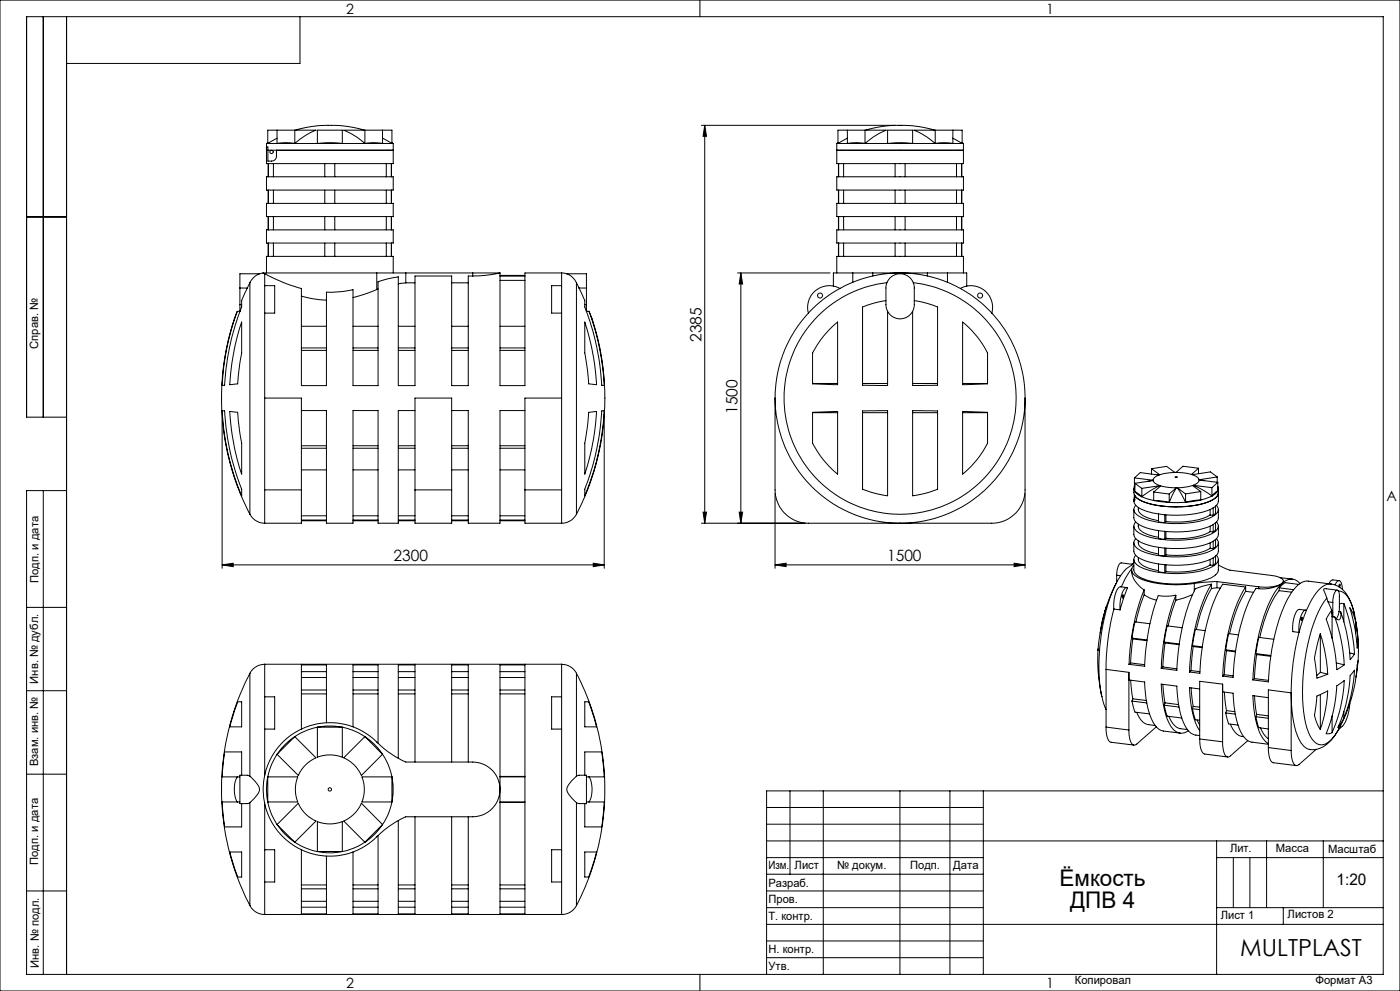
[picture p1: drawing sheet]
<svg xmlns="http://www.w3.org/2000/svg" width="420mm" height="297mm" viewBox="0 0 420 297" stroke-linecap="round" stroke-linejoin="round" font-family="sans-serif">
<g fill="none" stroke="#000" stroke-width=".3">
<path d="M0 0h420v297h-420zM13 5v120M20 5v287M90 5v14h-70M210 0v5M83.1 39v4M88.4 39v4M88.6 39a37.7 37.7 0 0 1 20.7 0M109.5 39v4M114.8 39v4M210.4 37.6h58.1M211.4 37.6l.5 3.2h-1z"/>
<path d="M211.4 37.6v119.2M254.2 39v4M259.5 39v4M259.7 39a37.8 37.8 0 0 1 20.7 0M280.6 39v4M285.9 39v4M79.9 43h.4M79.9 45h38.1M79.9 44.1h.5v4.2a1.95 1.95 0 0 0 2.5-1.5v-1.8M79.9 43v6h38.1v-6M79.9 53h38.1v4h-38.1zM80.3 42.8l-.4 .2"/>
<path d="M80.3 43h2.8M80.3 43v-4h14.5a21.5 21.5 0 0 0-6.4 4M80.5 49v4M80.5 57v4M82 49v4M82 57v4M82.9 45h35.1M83.1 43h5.3M83.1 41.4l-2.8 1.6M83.1 43a14.5 14.5 0 0 1 5.3 0M88.4 43h6.8M95.2 43l4.1-.2 3.4 .2"/>
<path d="M95.2 43h7.5M95.2 43v-4h7.5v4M97.4 49v4M97.4 57v4M100.4 49v4M100.4 57v4M102.7 43h6.8M109.5 43h5.3M109.5 43a22 22 0 0 0-6.4-4h14.5v4M109.5 43a14.3 14.3 0 0 1 5.3 0M114.8 43h2.8M114.8 41.4l2.8 1.6"/>
<path d="M115.9 49v4M115.9 57v4M116.5 45h.1M117.4 49v4M117.4 57v4M117.6 42.8l.4 .2M117.6 43h.4M251 45h38M251 43h.4M251 43v6h38v-6M251 53h38v4h-38zM251.4 42.8l-.4 .2"/>
<path d="M251.4 43h2.8M251.4 43v-4h14.5a22 22 0 0 0-6.4 4M251.5 49v4M251.5 57v4M251.6 49v4M251.6 57v4M252.5 45h.1M253.1 49v4M253.1 57v4M254.2 43h5.3M254.2 41.4l-2.8 1.6M254.2 43a14.3 14.3 0 0 1 5.3 0"/>
<path d="M259.5 43h6.8M266.3 43h7.5M266.3 43l4-.2 3.5 .2M266.3 43v-4h7.5v4M268.5 49v4M268.5 57v4M271.5 49v4M271.5 57v4M273.8 43h6.8M280.6 43h5.3M280.6 43a22.8 22.8 0 0 0-6.4-4h14.4v4M280.6 43a14.3 14.3 0 0 1 5.3 0"/>
<path d="M285.9 43h2.7M285.9 41.4l2.7 1.6M286.9 49v4M286.9 57v4M287.5 45h.1M288.5 49v4M288.5 57v4M288.6 42.8l.4 .2M288.6 43h.4M8 65h12M79.9 68.9h38.1v3.9h-38.1zM79.9 61h38.1v3.9h-38.1z"/>
<path d="M80.5 64.9v4M80.5 72.8v4M82 64.9v4M82 72.8v4M97.4 64.9v4M97.4 72.8v4M100.4 64.9v4M100.4 72.8v4M115.9 64.9v4M115.9 72.8v4M117.4 64.9v4M117.4 72.8v4"/>
<path d="M251 61h38v3.9h-38zM251 68.9h38v3.9h-38zM251.5 64.9v4M251.5 72.8v4M251.6 64.9v4M251.6 72.8v4M253.1 64.9v4M253.1 72.8v4M268.5 64.9v4M268.5 72.8v4M271.5 64.9v4M271.5 72.8v4"/>
<path d="M286.9 64.9v4M286.9 72.8v4M288.5 64.9v4M288.5 72.8v4M71.2 93.3l-.6 1.4a75.1 75.1 0 0 0 4.4 59.4M72 91.3v2h-.8M72 91.3h.5M72 86.3h2.2M72 86.3v5M72.5 96.5v2.6a59.9 59.9 0 0 1-1 13.6l-.2 2.3-2.4 .3a73.2 73.2 0 0 1 3.6-18.8zM74.2 86.3l-.4 .9a6.5 6.5 0 0 0-1.3 4.8 78.9 78.9 0 0 0-5.2 23.5h-.7a74.6 74.6 0 0 1 4.6-22.2M75 84.7l-.8 1.6"/>
<path d="M75 84.7v69.4M77.9 82.1l-.5 .2a5.4 5.4 0 0 0-2.4 2.4M77.9 82.1h-5.9v4.2M79 81.8l-1.1 .3M79 81.8l.4 .3M79 81.8h34M79 81.8h.1M79.4 93.8v25.5M79.4 82.1a56.7 56.7 0 0 0 11 4.4v29.1h7.5v-28l4.8-.2 3.2-.6v28.8h7.5v-31.1l3.2-1 2.9-.5v32.6h5v-32.9h11v32.9h5v-32.9h1.3M79.4 85.6v8.2M79.4 85.6h3v8.2h-3M79.4 82.1v3.5"/>
<path d="M79.9 81.8v-5h38.1v5M90.4 88.8l3.4 .7 4.1 .5M90.4 97.8h7.5M105.9 97.8h7.5M113 86.8l-3.3 1.2-3.8 1.2M113 81.8h8.7M113 81.8v5M113.4 86.6l-.4 .2M119.5 97.8h5M121.7 84.8l-2.2 .3M121.7 81.8h20.1M121.7 84.8h2.8"/>
<path d="M121.7 81.8v3M135.5 97.8h5M135.5 84.8h5M141.8 81.8h8.2M141.8 81.8v.9M150 81.8l-4.6 .7-3.6 .2M150 81.8v33.8h7.5v-33.8h11M150 82.5h7.5M150 82.8h7.5M150 97.8h7.5M150 84h7.5M168.5 81.8l1.5 .3"/>
<path d="M168.5 93.8v25.5M168.5 85.6h-3v8.2h3M168.5 85.6v8.2M168.5 81.8v3.8M170 82.1l1.7 .9 1.2 1.7M170 82.1h5.9v4.2M172.9 84.7l.8 1.6M172.9 84.7v69.4M173.7 86.3l1.7 3.8v1.4a4 4 0 0 0 .8 2.7 85.7 85.7 0 0 1 4.5 21.3h.6a74.6 74.6 0 0 0-4.6-22.2M173.7 86.3h2.2M175.4 96.5a75.2 75.2 0 0 1 3.6 18.8l-2.4-.3-.3-3.5a57.5 57.5 0 0 1-.9-13zM175.4 91.3h.5"/>
<path d="M175.9 93.3h.1M175.9 91.3v2M175.9 93.3h.8M175.9 86.3v5M176.7 93.3l.6 1.6a75.2 75.2 0 0 1-4.4 59.2M221.3 81.8h27.7M222.2 81.8l.6 3.3h-1zM222.3 81.8v75M242.5 93.8a37.6 37.6 0 0 0-10 25.5M248.5 99.1l2.8-2.6v18.8l-7.5-.3v-5.7a7.6 7.6 0 0 1 1.9-6.7zM251 81.8v-5h38v5M252 86.5l-5.1 3.2-4.4 4.1"/>
<path d="M252 86.5a37.4 37.4 0 0 1 36.1 0M252 86.5a6.5 6.5 0 0 0-7.2 .5 6.5 6.5 0 0 0-2.3 6.8M255.8 81.8h6M255.8 81.8h-5.8v4M255.8 81.8v2.8M261.8 81.8h16.4M261.8 81.8v.9M265.8 90.1l-3.6 .7-3.4 1.2v23.5h7.5v-22.2M266.1 84.7a34.8 34.8 0 0 0-25.5 53.1 34.8 34.8 0 0 0 58.9 0 34.8 34.8 0 0 0-25.5-53.1M266.3 93.3a4.3 4.3 0 0 0 7.5 0M266.3 93.3l-.5-1.7v-5.3a4.3 4.3 0 0 1 4.2-4.2 4.3 4.3 0 0 1 4.3 4.2v5.3l-.5 1.7M274.3 90.1l3.5 .7 3.5 1.2v23.5h-7.5v-22.2"/>
<path d="M278.2 81.8h6M278.2 81.8v.9M284.2 81.8h5.8v4M284.2 81.8v2.8M288.1 86.5l5 3.2 4.4 4.1M288.1 86.5a6.5 6.5 0 0 1 7.2 .5 6.5 6.5 0 0 1 2.2 6.8M288.8 96.5a28.1 28.1 0 0 1 7.5 9.3v9.2l-7.5 .3zM297.5 93.8a37.3 37.3 0 0 1 10 25.5M79.4 119.3h11v27.5M79.4 119.3v27.5M90.4 105h7.5M90.4 104.3h7.5"/>
<path d="M105.9 105h7.5M105.9 104.3h7.5M119.5 105h5M119.5 104.3h5M135.5 105h5M135.5 104.3h5M150 105h7.5M150 104.3h7.5M168.5 119.3h-11v27.5M168.5 119.3v27.5M232.5 119.3a37.5 37.5 0 0 0 37.5 37.5 37.5 37.5 0 0 0 37.5-37.5M232.5 119.3v27.5a10 10 0 0 0 10 10h55a10 10 0 0 0 10-10v-27.5"/>
<path d="M243.8 114.9h7.5M258.8 114.9h7.5M273.8 114.9h7.5M288.8 114.9h7.5M20 125h-12v-120h407v287h-407v-145h12M66.6 124.1v46.2M66.6 123.1l.7 .1a83.2 83.2 0 0 0 5.2 23.7v1.7a74.4 74.4 0 0 1-5.9-25.5zM68.9 123.3l2.4 .3 .3 3.5a57.5 57.5 0 0 1 .9 13v2a73.2 73.2 0 0 1-3.6-18.8zM90.4 123h7.5v33.8h8v-33.8h7.5v33.8h6.1v-33.8h5M90.4 133.6h7.5M90.4 134.3h7.5M105.9 133.6h7.5"/>
<path d="M105.9 134.3h7.5M119.5 133.6h5M119.5 134.3h5M135.5 123h5v33.8h9.5v-33.8h7.5M135.5 133.6h5M135.5 134.3h5M150 133.6h7.5M150 134.3h7.5M176.6 123.6l2.4-.3a75.2 75.2 0 0 1-3.6 18.8v-2.5a62 62 0 0 1 1-13.7zM180.5 123.2l.8-.1a75.5 75.5 0 0 1-5.9 25.5v-.6a6.3 6.3 0 0 1 .8-3.5 76 76 0 0 0 4.3-21.3zM181.3 124.1v46.2M243.8 123.6l7.5-.3v18.8a28.8 28.8 0 0 1-7.5-9.3z"/>
<path d="M243.8 123.7h7.5M258.8 123.2l7.5-.1v25.5l-3.8-.8-3.7-1.2zM258.8 123.7h7.5M273.8 123.1l7.5 .1v23.4l-3.7 1.2-3.8 .8zM273.8 123.7h7.5M288.8 123.3l7.5 .3v5.8a8.4 8.4 0 0 1-2.4 7.3l-2.4 2.9-2.7 2.5zM288.8 123.7h7.5M13 147v145M75 154.1a5.2 5.2 0 0 0 4.4 2.7M79.4 146.8v10M79.4 146.8h11M90.4 146.8v10h-11"/>
<path d="M90.4 156.1h7.5M90.4 140.8h7.5M90.4 154.6h7.5M90.4 155.9h7.5M105.9 156.1h7.5M105.9 140.8h7.5M105.9 154.6h7.5M105.9 155.9h7.5M119.5 156.1h5M119.5 140.8h5M119.5 154.6h5M119.5 155.9h5"/>
<path d="M124.5 146.8v10h11v-10M124.5 146.8v-27.5h11v27.5M124.5 146.8h11M135.5 156.1h5M135.5 140.8h5M135.5 154.6h5M135.5 155.9h5M150 156.1h7.5M150 140.8h7.5M150 154.6h7.5M150 155.9h7.5M157.5 146.8v10h11"/>
<path d="M157.5 146.8h11M168.5 146.8v10M172.9 154.1a5.1 5.1 0 0 1-4.4 2.7M210.4 156.8h31.1M210.9 153.5h1l-.5 3.3zM221.8 153.5h1l-.6 3.3zM232.5 147.8v22.5M307.5 147.8v22.5M340.1 146.4v1.3a4 4 0 0 0 3.4 2.8l3.4 .9 5.5 .5 5.2-.3 4.2-.9a4.5 4.5 0 0 0 3.7-3 4.3 4.3 0 0 1-3.6 2.9l-4.8 1.1-4.6 .2-5.2-.4-3.9-1a6.1 6.1 0 0 1-3-1.9M340.1 149.7v.5a4 4 0 0 0 3.4 2.9l5.1 1.1 6.9 .1 5.4-.8 2.1-.8 1.7-1M340.1 152.7v2.5a4 4 0 0 0 3.4 2.8l4.8 1.1 6.4 .3 5.6-.8 2.7-.9 1.7-1M340.1 157.7v2.5a4.4 4.4 0 0 0 3.7 3l4.8 1 6.5 .2 5.8-1 2.1-.7 1.7-1"/>
<path d="M340.3 149.1l-.1 .8M340.3 148.3v.8M340.3 149.1h.1M340.3 145.7l-.2 .7 .4 1M340.3 143.2l1.8-1.6 5.6 .8a2.15 2.15 0 0 0-1.8 1.5M340.3 143.2l5.6 .7M340.3 143.2v2.5M340.4 149.6v.5l-.2-.2M340.4 148.6v1M340.4 149.6l-.2 .3M340.5 144.8l5.4-.8a2.74 2.74 0 0 0 2.1 1.6M340.5 147.4l1 .9 1 .6"/>
<path d="M340.5 147.4l2 1.5M340.5 145.7h-.2M340.5 144.8l2 1.6M340.5 144.8v2.6M340.5 148.6h-.1M340.7 151.4a2 2 0 0 0 1 3.3l1.8 .9 2.7 .7 5.4 .6 6.4-.3 4.5-1.2a3.5 3.5 0 0 0 3-3l-.6-1M340.7 156.5a2.01 2.01 0 0 0 1 3.2l3.5 1.4 3.1 .5 2.9 .3 6.4-.3 4.2-.9a4.5 4.5 0 0 0 3.7-3l-.6-1.2M341.5 152.1v.6a4.3 4.3 0 0 0 3.7 2.8l2.4 .5M341.5 157.1v.6a4.4 4.4 0 0 0 3.7 2.8l2.4 .5M342.5 148.9l3.6 1.1M342.5 146.4v2.5M345.4 140.5l2.5 1.8"/>
<path d="M345.4 140.5l4.6-.7 2.5 1.8M345.4 140.5v1.6M345.9 143.9l-1.8 .4M346.1 150l4.7 .6M346.1 147.5v2.5M346.1 147.5l4.7 .6M347.6 154v2.4l1.8 .2M347.6 159v2.4l1.8 .2M347.9 142.3h-.7M348 145.6l-2.8 1.4-2.7 1.9M348 145.6l-5.5 .8M349.4 154.3v2.3"/>
<path d="M349.4 159.2v2.4M349.8 156.3l-.4 .3M349.8 154.3v2M349.8 159.3v2M350.8 148.1v2.5M352.4 141.6h.4M352.5 141.6l-3.3 .3-1.3 .4M352.5 142.9l.7 .1zM352.8 141.6l2.5 .1 2.1 .5M352.9 146.2l-2.1 4.4M352.9 146.2l-2-.1-2.7-.5-2.1 1.9M352.9 146.2l-2.1 1.9"/>
<path d="M353.2 146.2l3.2-.3 1.4-.4 2.4 1.8M353.2 146.2l2.5 4.3M353.2 146.2l2.5 1.8M355.7 150.5l-4.9 .1M355.7 148v2.5M357.4 142.2h.7M358 145.4l3.4 1.8 2.2 1.5M358 145.4l5.6 .8M359.6 140.3l-2.2 1.9M359.6 140.3v1.7M359.6 140.3l-4.7-.6-2.1 1.9M359.7 143.8l1.6 .3"/>
<path d="M360.2 149.9l-4.5 .6M360.2 149.9l-2.2 .1-2.3 .5M360.2 147.3l-4.5 .7M360.2 147.3v2.6M363 154.3l-2.3 1.1-3.4 .8-3.1 .3-4.4-.2M363 159.3l-2.6 1.2-3.4 .7-3.2 .3-4-.2M363 154.3l1 .1M363 152.7v1.6M363 157.7v1.6M363 159.3l1 .2M363.6 148.7l-3.4 1.2M363.6 146.2v2.5"/>
<path d="M364 152.2v2.2M364 157.2v2.3M364.7 151.7v2.1l-.7 .6M364.7 156.7v2.1l-.7 .7M365.2 142.9l-2.1-1.5-5.5 .9a2.55 2.55 0 0 1 2.1 1.5M365.2 142.9v1.7M365.2 142.9l-5.5 .9M365.3 145.7l.2 .7-.2 .7M365.3 144.6l-5.6-.7a2.24 2.24 0 0 1-1.7 1.5M365.3 147.1l-.6 .7-1.1 .9M365.3 147.1l-1.7 1.6M365.3 144.6l-1.7 1.6"/>
<path d="M365.3 144.6v2.5M365.5 146.4v4.1l-.8 1.2M365.5 152.7v2.7l-.8 1.3M365.5 157.7v2.7l-.8 1.3M66.6 169.3l3.4-.5v1zM66.6 169.3h114.7M178 168.8l3.3 .5-3.3 .5zM232.5 169.3l3.3-.5v1zM232.5 169.3h75M304.2 168.8l3.3 .5-3.3 .5zM334.8 174.9l-2 4.5-1.4 3.9M334.8 174.9l-1.3 2.9-1.2 3.5-1.1 4.4-.9 4.7-.4 3.7-.2 6.4 .2 4.4 .6 3.8"/>
<path d="M335 172.4l.3-2.2a1.61 1.61 0 0 1 1.1-1.5l3.3 .4v.2a10.5 10.5 0 0 0-4.9 5.6M335 172.4v2.1M335 172.4l1.2 .1M336.8 178.3l.2 .4-.2 .5zM337.3 176.5l.6-.4 .3 .1-2.2 6.6 .2-3.2 .4-1.7zM338.1 176.1l-1.9-.2a2.8 2.8 0 0 0-1.7 2.6l-.3 1.9v2.1M339.5 170.8v.4M339.5 171.2a7.5 7.5 0 0 0 3.8 5.6M339.5 170.4l-.1 .2a20.6 20.6 0 0 0-3 5.3M340.1 168.7l-.6 .4M340.1 162.7v2.5a3.8 3.8 0 0 0 3.2 2.8l4.6 1.1 6.8 .3 3.3-.4 2.6-.5 2.4-.8 1.7-1M340.1 167.7v3.1a4 4 0 0 0 3.4 2.9l3.7 .9 4.4 .4 5.7-.2 4.5-1a4.6 4.6 0 0 0 3.7-3v-3.1"/>
<path d="M340.1 169.4a1.99 1.99 0 0 0 .8 3.4l2.7 1.2 4.3 .9 5.4 .4 5-.4M340.7 161.4a2 2 0 0 0 1 3.3l1.8 .9 2.4 .6 5.7 .7 5.7-.3 3.6-.7 1.6-.5a3.5 3.5 0 0 0 3-3l-.6-1M340.7 166.4a2.01 2.01 0 0 0 1 3.3l3.5 1.4 3.1 .5 2.9 .3 6.4-.3 4.2-.9a4.5 4.5 0 0 0 3.7-3l-.6-1.3M341.5 162.1v.6a4.3 4.3 0 0 0 3.7 2.7l2.4 .6M341.5 167.1v.6a4.1 4.1 0 0 0 3.4 2.7l2.7 .6M343.3 176.8l-1.8 4.8-1.4 5.6-.9 5.9-.5 6M343.3 178.3l-1.6 4.3-.9 3.8M343.3 178.3l1.8 1 1.9 .6M343.3 176.8v1.5M347.6 164v2.4l1.8 .2M347.6 169v2.4l1.8 .2M349.4 164.2v2.4"/>
<path d="M349.4 169.3v2.3M349.8 164.3v2M349.8 169.3v2M349.8 161.3l-.4 .3M349.8 166.3l-.4 .3M349.8 171.3l-.4 .3M352.7 178.4l-2.2 .3-3-.2-1.7 4.9-1.2 5.6-.9 5.9-.3 4.8-4.7-.6M352.7 178.4l-2.1 6.4-1.2 5.7-.7 5.5-.3 4.3M352.7 179.9l-1.3 3.9-1 3.8M352.7 178.4v1.5M357.8 178.2l-2.9 1.1-2.2 .6M358.3 174.9v2.2"/>
<path d="M363 164.3l-2.3 1.1-3.4 .8-4.3 .3-3.2-.2M363 169.3l-2.6 1.2-3.4 .7-3.2 .2-4-.1M363 162.7v1.6M363 167.7v1.6M363 164.3l1 .1M363 169.3l1 .1M363.4 175.1l-3.2 .8a2.85 2.85 0 0 0-2.5 2.4l-1.7 4.8-1.3 4.9-1.3 7.5-.3 5.4-4.7-.6M363.4 175.1l-2.4 5-2.1 6.4-1.3 6.8-.8 8.1M363.4 176.4l-2.5 5.3-2 7M363.4 175.1v1.3M364 162.2v2.2M364 167.2v2.2"/>
<path d="M364.7 161.7v2.1l-.7 .6M364.7 166.6v2.2l-.7 .6M365.1 174.3l-6.8 .6M365.1 176.1l-1.7 .3M365.1 174.3l12.5 1.6M365.1 176.1l1 .2M365.1 174.3v1.8M365.5 162.7v2.7l-.8 1.3M365.5 169.3l3.5 1.6 13.8 1.8a2.19 2.19 0 0 1 2.2 1.6l-.3 .5M373.7 175.9l-6.9-.8-1.3 2.2-1.5 3.5-1.8 5.5-1.4 6.8-.8 8.7-3.2-.4M373.7 175.9l-2.4 4.5-2.1 6.3-1.7 8.3-.7 7.6M373.7 177.2l-1.4 2.6-1.4 3.1-2 7"/>
<path d="M373.7 175.9v1.3M373.7 177.2l2.4 .3M377.6 176.4l-.8-.1-1.1 1.9-1.8 3.8-1.4 4.6-1.7 7.8-.9 8.6-3.1-.4M377.6 175.9v.5M383.8 177l-1.7 2.4-1.6 3.2-1.5 4.2-1.1 4.3M383.8 177l3.7 .5M383.8 176.2v.8M383.8 176.2l4.3 .5M384 173.1l3.8 .5M384.7 174.8a3.4 3.4 0 0 1 5.3 .1M384.7 174.8a10.6 10.6 0 0 1-7.1 1.6M384.7 174.8l-1.8 2-1.4 2.4-1.6 3.4-1.3 4-.8 2.9-1.2 6.3-.8 8"/>
<path d="M384.7 174.8l-1.3 .7-1.5 .3-2 .2-2.3-.1M385 174.2l-.3 .6M389.6 175.2l-4-.6-1.8 1.6M398 179.2l.4 1.2M398 179.2a38.8 38.8 0 0 0-6.3 17.1l-.9 8.4 .1 6.8a18.3 18.3 0 0 0 3.3 10.7 3.3 3.3 0 0 0 5.3-.7l1.1-1.3 1.4-2.4M399.3 175a7.8 7.8 0 0 1 6.1 5.9l.9 3M399.3 175l-6.8-.8a6.2 6.2 0 0 0-5.1 3.5l-1.5 2.5-1.3 3-1.8 5.7-1.6 7.6-.7 7.9-4.7-.6M399.3 175a6 6 0 0 0-5 3.5l-2.4 4.4M400.5 175.3a1.26 1.26 0 0 1 1.5-1.2l.4 .6 .3 2M401.2 176.9l-4-.4-.1 .3 .9 2.4M401.5 177.1a4.5 4.5 0 0 1 3.7 3.5l1.1 3.3M401.7 175.9v-.6l.3-.3-.2 1"/>
<path d="M401.7 174l-1.8-.2a1.5 1.5 0 0 0-1.2 1.1M8 182h12M79.4 199.1a5.1 5.1 0 0 0-4.4 2.7M79.4 199.1v9.7M79.4 199.1h89.1M150 199.3h7.5v74.6h-7.5zM168.5 199.1a5 5 0 0 1 4.4 2.7M168.5 199.1v9.7M329.4 194.8a49.8 49.8 0 0 0 1.2 13.9M330.1 189.7l.6-3.6 1.2-4.2-1.7 6.9-.8 6.2v-.6M334.2 182.5l-1.1 4.7-.8 5.4-.5 8M334.2 182.5l1.8 .3"/>
<path d="M339.2 198.7l-.5 .4M339.2 198.7l4.2 .5M339.6 191.2l4.5 .6M339.6 191.2l.2 .3M339.8 191.5l-.6 7.2M339.8 191.5l4.3 .5M345 186.9l-4.5-.5-.9 4.8M348.9 199.9l-.5 .4M348.9 199.9l4.2 .5M349.2 192.4l.3 .3M349.2 192.4l4.6 .6M349.5 192.7l-.6 7.2"/>
<path d="M349.5 192.7l4.2 .5M354.6 188.1l-4.4-.5-1 4.8M357.7 193.5l.3 .3M357.7 193.5l3 .4M358 193.8l-.7 7.2M358 193.8l2.6 .3M361.6 189l-3-.4-.9 4.9M367.7 194.8l.2 .2M367.7 194.8l3 .3M367.9 195l-.6 7.2M367.9 195l2.7 .4M371.5 190.3l-2.9-.4-.9 4.9"/>
<path d="M376.8 195.9l.2 .3M376.8 195.9l4.4 .6M377 196.2l-.7 7.2M377 196.2l4.2 .5M382.1 191.6l-4.5-.6-.8 4.9M389.7 189.5l-1.7 8.4-.4 3.9-.3 5.8M390.5 185l.2 .1-.1 .8a.39 .39 0 0 1-.4-.3 .39 .39 0 0 1 .3-.4zM391.7 182.9l-1.8-.3a3.5 3.5 0 0 0-1.9 3.3l-.2 3.4 1.9 .2M391.9 182.9l-2.2 6.6M391.9 182.9a1.36 1.36 0 0 0-1.5 1.4l-.7 2.9v2.3M396.1 189.9l-.8 2.7a15.8 15.8 0 0 0-.3 9.2l.1 1.4 3.2-1.2M396.1 189.9a51.7 51.7 0 0 1 2.2 12.1"/>
<path d="M396.1 189.9v11.6M398.4 180.4l1.1 2.5M398.4 180.4l1.4 .1M399.5 182.9l-1.1 1.7a1.88 1.88 0 0 0 0 2.4 49.7 49.7 0 0 1 2.6 13.7l2.3-1.5M399.5 183.7l.1 1.1M399.5 182.9v.8M399.5 183.7h.3M399.6 184.8v6.5M399.6 184.8l.3 .1M399.8 183.7l.1 1.2M399.8 180.5l.4-2.4a1.01 1.01 0 0 1 1.2-1.2l.4 1.2-.1 5.2M399.8 180.5v3.2"/>
<path d="M399.9 184.9h.5M400.4 184.9a50.3 50.3 0 0 1 2.9 14.3M400.9 198.7l2.4 .5M401.7 183.3l-.8 2.2M401.7 183.3l.5 .1M402.2 183.4a51.9 51.9 0 0 1 2.9 14.3l1.2-1.7M402.2 183.4l.1 1.1a.86 .86 0 0 1-.3 1 .86 .86 0 0 1-1 0l-.6-.6M403.2 180.9a49.9 49.9 0 0 1 3.1 15.1M403.2 180.9l-1.4 .1M403.2 180.9v5.5M404.9 195.7l1.4 .3M406.3 183.9a48.1 48.1 0 0 1 .5 19.1 46.4 46.4 0 0 1-4.8 14.8"/>
<path d="M406.7 186.4a11.6 11.6 0 0 0-1.7-4.3 49.3 49.3 0 0 1 2.1 12.1l.3-1.9M406.7 186.4l.7 5.9M406.7 186.4v3.4M407 192.2l.4 .1M407.4 198.2l-.6 4.7M8 207h12M71.3 210.3h1.2v7.5h-3.6zM75 201.8a75.5 75.5 0 0 0 0 69.6M75 201.8v30.9M79.4 218.5v13.8M79.4 208.8h3v9.7h-3M79.4 208.8v9.7"/>
<path d="M90.4 208h7.5M90.4 206.8h7.5M90.4 203.1h7.5M90.4 201.3h7.5M95.2 217.9l-2.9 .9-3.9 2M95.2 217.9v9a10.3 10.3 0 0 1 7.5 0v-9M95.2 217.9l2.9-.3 4.6 .3M95.2 217.9h7.5M97.9 216.6v-17.3h-7.5v19.2M102.7 217.9l3 .9 3.8 2M105.9 217.8v-18.5h7.5v23.4M105.9 208h7.5"/>
<path d="M105.9 206.8h7.5M105.9 203.1h7.5M105.9 201.3h7.5M119.5 208h5M119.5 206.8h5M119.5 203.1h5M119.5 201.3h5M135.5 208h5M135.5 206.8h5M135.5 203.1h5M135.5 201.3h5M150 208h7.5"/>
<path d="M150 206.8h7.5M150 203.1h7.5M150 201.3h7.5M168.5 218.5v36.2M168.5 208.8h-3v9.7h3M168.5 208.8v9.7M172.9 201.8a75.5 75.5 0 0 1 0 69.6M172.9 201.8v30.9M175.4 210.3h1.2l2.4 7.5h-3.6zM330.5 208.7l1.3 4M330.5 208.7h.1M331.8 217.9l.1 2a2.75 2.75 0 0 0 1.4 2.6l6.9 .8"/>
<path d="M331.8 200.6l6.9 .9M331.8 217.9l6.9 .9M331.8 200.6v17.3M338.7 201.5v2.3l4.7 .6 .1 1.7a21.1 21.1 0 0 0 3.4 11.8l1.7 1.1 5.4 .7M338.7 201.5v17.3M339.2 203.9l.6 5.5M339.6 210.1l.9 3.3 4.4 .6M339.6 210.1l4.4 .6M339.8 209.4l-.2 .7M339.8 209.4l4.1 .5M341 213.5a5.2 5.2 0 0 0 3.6 3.7l2 .2M346.9 217.8l-5.9 5.2a1.15 1.15 0 0 1-1.2 .2 1.15 1.15 0 0 1-.7-1.1l-.4-3.3"/>
<path d="M348.9 205.1l.6 5.5M349.2 211.3l1 3.3 4.3 .6M349.2 211.3l4.5 .6M349.5 210.6l4.1 .6M349.5 210.6l-.3 .7M350.7 214.7a5.2 5.2 0 0 0 3.5 3.7l2 .2M356.5 219a3.5 3.5 0 0 1-5.3-1.4 27.1 27.1 0 0 1-2.8-12.6l4.7 .6 .2 3.7a16.6 16.6 0 0 0 3.6 10.1l1.6 .9 1.4 .1M357.3 206.2l.7 5.5M357.3 201l-.5 .4M357.3 201l2.7 .3M357.7 212.4l.9 3.3 1.3 .2M357.7 212.4l2.2 .3"/>
<path d="M358 211.7l1.9 .2M358 211.7l-.3 .7M359.1 215.8l.8 1.5M359.9 206.5l-3.1-.4 .3 3.2a21 21 0 0 0 2.8 9.7M366.8 205v2.4l3.1 .3 .2 2.2a19.5 19.5 0 0 0 3.6 11.5l1.4 1 5.4 .7M366.8 205l-6.9-.8v17.3M366.8 205v17.3M367.3 202.2l-.5 .4M367.3 202.2l2.7 .4M367.3 207.4l.6 5.6M367.7 213.7l.9 3.3 2.8 .3M367.7 213.7l2.9 .3"/>
<path d="M367.9 213l-.2 .7M367.9 213l2.6 .3M369.1 217a4.9 4.9 0 0 0 4 3.8M376.3 208.6l.7 5.5M376.3 203.4l-.5 .4M376.3 203.4l4.2 .5M376.8 214.8l.8 3.3 2.9 .4M376.8 214.8l3.7 .5M377 214.1l3.5 .5M377 214.1l-.2 .7M378.1 218.2a7 7 0 0 0 2.4 3.2M380.5 209.1l-4.7-.6 .2 2.2a20.1 20.1 0 0 0 3.4 11.3l1.1 .8"/>
<path d="M387.3 207.6l.3 5.4 .6 3.8a10.6 10.6 0 0 0 3.9 7.5 6.8 6.8 0 0 0 7.6-2.9l2.3-3.6M387.3 207.6l-6.8-.8v17.2M387.3 207.6v17.3M395.1 208.6l3.2-1.5a44.8 44.8 0 0 1-2.2 11.5 11.6 11.6 0 0 1-1.8-4.3zM396.1 208.1v10.5M396.1 201.5l-1.1 1M396.1 201.5l2.2 .5M399.6 214.6v5M401 205.5l2.3-1.5a39.5 39.5 0 0 1-3.8 15.7l-1.6 .2a42.8 42.8 0 0 0 3.1-14.4zM403.2 213.3v1.9M405 210.7l-.5 3.3-.7 2.1-.8 1.3-1.5 1.3M406.3 200.9a38.2 38.2 0 0 1-4.2 16.1l-.7 1a43.5 43.5 0 0 0 3.7-15.6z"/>
<path d="M8 232h12M71.2 232.8a8.4 8.4 0 0 0 0 7.5M71.2 232.8h.8M72.5 232.3v-6.9h-5.1l-.8 7.4h4.6M75 232.7l1.6 1.5a2.72 2.72 0 0 1 .2 4.5l-1.8 1.8M75 232.7l-.8-.4h-2.2v8.5h2.2l.8-.3M80.3 232.8h9a10.4 10.4 0 0 0 0 7.5h-9M80.3 232.8l-.4 3.5 .4 4M80.3 232.8v7.5M83.1 226.1l-1.7 3.2-1.1 3.5M84.4 222.9a20.2 20.2 0 0 1 29.8 .5l4.2 3.2 3.3 1.8h20.1a8.2 8.2 0 0 1 8.2 8.2 8.2 8.2 0 0 1-8.2 8.2h-20.1a35.5 35.5 0 0 0-10.4 7.5 20 20 0 0 1-27.1-2.2 20 20 0 0 1 .2-27.2zM88.4 220.8l6.4 6.3a10.4 10.4 0 0 0-5.3 5.3l-6.4-6.3"/>
<path d="M88.4 220.8l-2.7 2.2-2.6 3.1M88.4 220.8l-5.3 5.3M109.5 220.8l-6.4 6.3a10.4 10.4 0 0 1 5.3 5.3l6.4-6.3M109.5 220.8l2.7 2.2 2.6 3.1M109.5 220.8l5.3 5.3M114.8 226.1l1.7 3.2 1.1 3.5M117.6 232.8h-9a10.4 10.4 0 0 1 0 7.5h9M117.6 232.8l.3 2.9-.3 4.6M117.6 232.8v7.5M119.5 227.3v-28h5v29.1M135.5 228.4v-29.1h5v29.1M150 232.8h7.5"/>
<path d="M150 232.7h7.5M172.9 232.7l-1.6 1.5a2.72 2.72 0 0 0-.2 4.5l1.8 1.8M172.9 232.7l.8-.4h2.2v8.5h-2.2l-.8-.3M175.4 232.3v-6.9h5.1l.8 7.4h-4.6M175.9 232.8h.8M176.7 232.8a8.4 8.4 0 0 1 0 7.5M237 237v25M247 237v55M270 237v55M285 237v55M295 237v55M359.9 221.5l.1 1.7a2.88 2.88 0 0 0 1.5 2.8l6.8 .9"/>
<path d="M359.9 221.5l6.9 .8M374.3 222l-5.2 4.5a1.13 1.13 0 0 1-1.2 .2 1.13 1.13 0 0 1-.7-1.1l-.4-3.3M380.5 224l.2 2.2a2.37 2.37 0 0 0 1.3 2.4l6.9 .8M380.5 224l6.8 .9M394.9 224.6l-5.2 4.5a1.15 1.15 0 0 1-1.2 .2 1.15 1.15 0 0 1-.7-1.1l-.5-3.3M415 237h-185v55M68.9 255.3h3.6v7.6h-1.2zM71.2 240.3h-4.6l.8 7.5h5.1v-7M71.2 240.3h.8M75 240.5v30.9M79.4 240.9v13.8M79.4 254.7h3v9.6h-3"/>
<path d="M79.4 254.7v9.6M80.3 240.3l1.1 3.6 1.7 3.2M83.1 247.1l6.4-6.4a10.3 10.3 0 0 0 5.3 5.4l-6.4 6.3M83.1 247.1l2.6 3.1 2.7 2.2M83.1 247.1l5.3 5.3M88.4 252.4l3.3 1.7 3.5 1.1M90.4 254.7v19.2h7.5v-17.3M95.2 255.2v-9a10.3 10.3 0 0 0 7.5 0v9M95.2 255.2l2.9 .4 4.6-.4M95.2 255.2h7.5M109.5 252.4l-3.3 1.7-3.5 1.1M113.4 250.4v23.5h-7.5v-18.6"/>
<path d="M114.8 247.1l-6.4-6.4a10.3 10.3 0 0 1-5.3 5.4l6.4 6.3M114.8 247.1l-2.6 3.1-2.7 2.2M114.8 247.1l-5.3 5.3M117.6 240.3l-1.1 3.6-1.7 3.2M124.5 244.8v29.1h-5v-28M135.5 244.8v29.1h5v-29.1M150 240.3h7.5M150 240.5h7.5M168.5 254.7h-3v9.6h3M168.5 254.7v9.6M172.9 240.5v30.9M175.4 255.3h3.6l-2.4 7.6h-1.2z"/>
<path d="M175.9 240.3h.8M176.7 240.3h4.6l-.8 7.5h-5.1v-7M230 257h65M230 242h65M230 247h65M230 252h185M365 252v40M365 257h50M370 257v15M375 257v15M380 252v20M397 252v20"/>
<path d="M8 267h12M75 271.4a5 5 0 0 0 4.4 2.7M79.4 264.3v9.8M79.4 274.1h89.1M90.4 265.2h7.5M90.4 266.4h7.5M90.4 270.1h7.5M90.4 271.9h7.5M105.9 265.2h7.5M105.9 266.4h7.5M105.9 270.1h7.5M105.9 271.9h7.5"/>
<path d="M119.5 265.2h5M119.5 266.4h5M119.5 270.1h5M119.5 271.9h5M135.5 265.2h5M135.5 266.4h5M135.5 270.1h5M135.5 271.9h5M150 265.2h7.5M150 266.4h7.5M150 270.1h7.5M150 271.9h7.5"/>
<path d="M168.5 264.3v9.8M172.9 271.4a4.9 4.9 0 0 1-4.4 2.7M230 262h65M230 267h65M230 272h65M230 277h185M365 272h50M385 272v5M210 292v5M230 282h65M230 287h65"/>
<circle cx="81.4" cy="45.5" r=".5"/>
<circle cx="246" cy="88.6" r=".75"/>
<circle cx="294" cy="88.6" r=".75"/>
<circle cx="98.9" cy="236.6" r=".5"/>
</g>
<g fill="#000">
<path d="M221.8 153.5h1l-.6 3.3zM222.2 81.8l.6 3.3h-1zM210.9 153.5h1l-.5 3.3zM211.4 37.6l.5 3.2h-1z"/>
<path d="M178 168.8l3.3 .5-3.3 .5zM66.6 169.3l3.4-.5v1z"/>
<path d="M232.5 169.3l3.3-.5v1zM304.2 168.8l3.3 .5-3.3 .5z"/>
</g>
<text font-size="7.1" x="372" y="286.6">MULTPLAST</text>
<g font-size="6.9">
<text x="317.9" y="265.6">Ёмкость</text>
<text x="321" y="272.1">ДПВ 4</text>
</g>
<text font-size="4.8" x="401" y="265.3">1:20</text>
<g font-size="4.7">
<text x="210.4" y="102.4" transform="rotate(-90 210.4 102.4)">2385</text>
<text x="221.3" y="124.1" transform="rotate(-90 221.3 124.1)">1500</text>
<text x="118.1" y="168.3">2300</text>
<text x="266.1" y="168.3">1500</text>
</g>
<g font-size="4.2">
<text x="103.8" y="4.2">2</text>
<text x="313.8" y="4.2">1</text>
<text x="415.9" y="150.2">A</text>
<text x="103.8" y="296.2">2</text>
<text x="313.8" y="296.2">1</text>
</g>
<g font-size="3.4">
<text x="11.5" y="104.5" transform="rotate(-90 11.5 104.5)">Справ. №</text>
<text x="11.6" y="174.7" transform="rotate(-90 11.6 174.7)">Подп. и дата</text>
<text x="11.4" y="204.9" transform="rotate(-90 11.4 204.9)">Инв. № дубл.</text>
<text x="11.4" y="229.6" transform="rotate(-90 11.4 229.6)">Взам. инв. №</text>
<text x="369" y="255.5">Лит.</text>
<text x="382.8" y="255.5">Масса</text>
<text x="398.4" y="255.6">Масштаб</text>
<text x="11.4" y="259.2" transform="rotate(-90 11.4 259.2)">Подп. и дата</text>
<text x="230.5" y="260.5">Изм.</text>
<text x="238.4" y="260.4">Лист</text>
<text x="251.1" y="260.4">№ докум.</text>
<text x="273" y="260.4">Подп.</text>
<text x="286" y="260.4">Дата</text>
<text x="230.5" y="265.7">Разраб.</text>
<text x="230.5" y="275.7">Т. контр.</text>
<text x="230.6" y="270.7">Пров.</text>
<text x="366.2" y="275.3">Лист 1</text>
<text x="386.3" y="275.2">Листов 2</text>
<text x="230.6" y="285.7">Н. контр.</text>
<text x="11.6" y="290" transform="rotate(-90 11.6 290)">Инв. № подл.</text>
<text x="230.6" y="290.7">Утв.</text>
<text x="322.5" y="295">Копировал</text>
<text x="394.6" y="295">Формат А3</text>
</g>
</svg>
